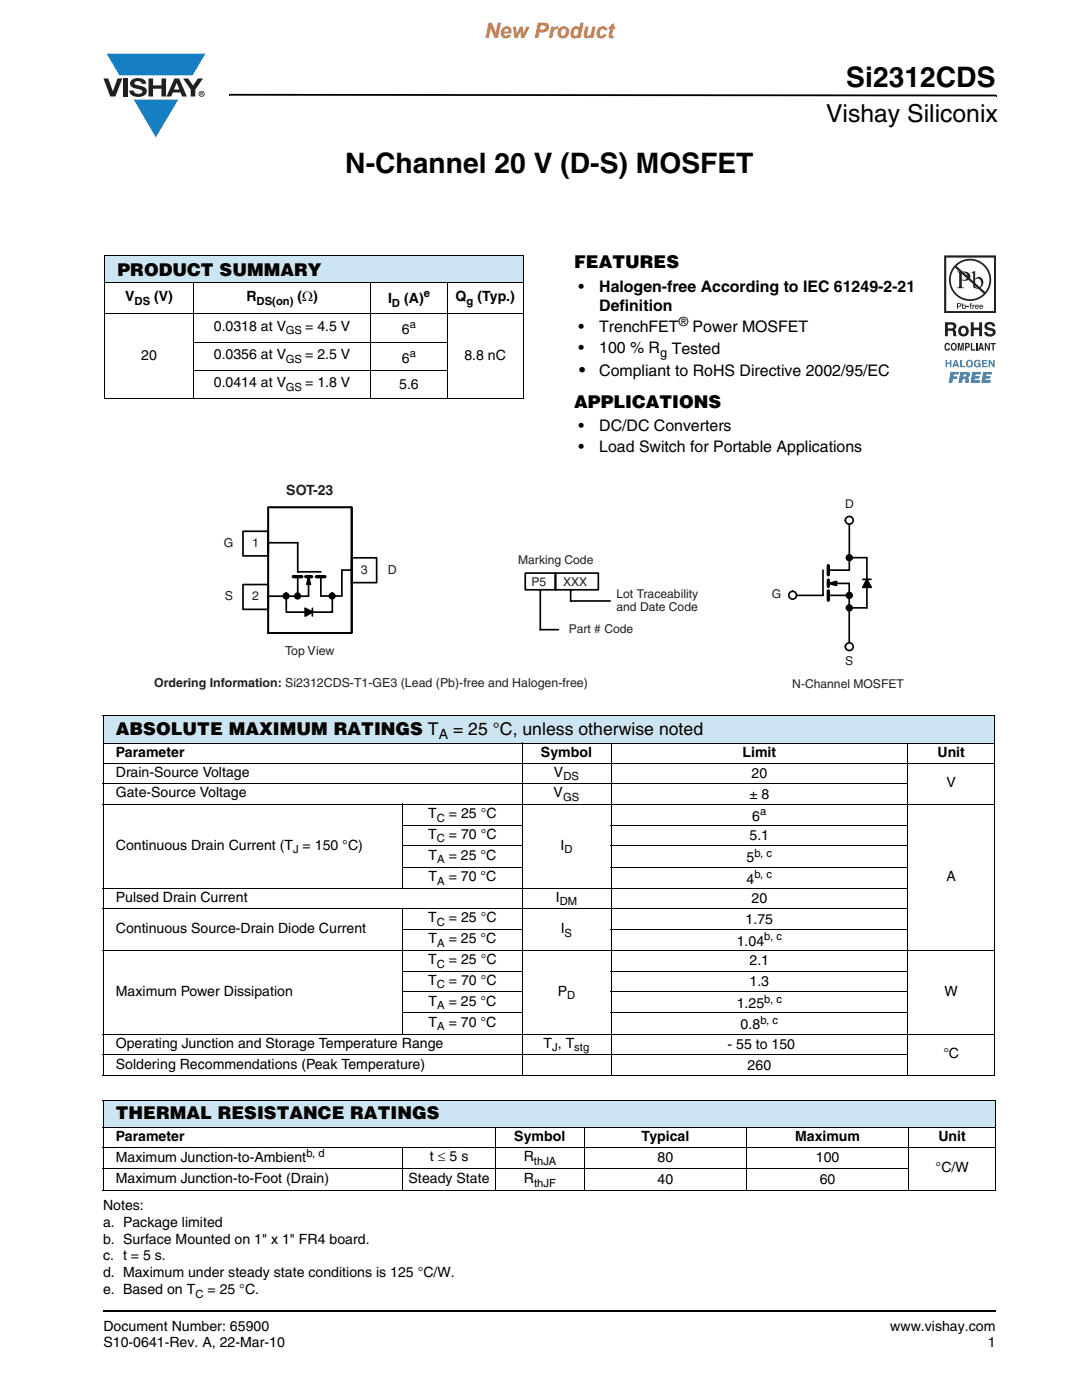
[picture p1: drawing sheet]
<svg xmlns="http://www.w3.org/2000/svg" width="216mm" height="279mm" viewBox="0 0 216 279" stroke-linecap="round" stroke-linejoin="round" font-family="sans-serif">
<g fill="#147fc3">
<path d="M21.3 10.7h19.7l-2.6 4.4h-3.8h-10.8z"/>
<path d="M26.7 19.9h8.9l-4.5 7.5z"/>
</g>
<g fill="#231f20">
<path d="M20.6 15.7h1l.9 2.5 1-2.5h.9l-1.4 3.6h-1z"/>
<path d="M24.6 15.7h.9v3.6h-.9z"/>
<path d="M26.3 16a2.1 2.1 0 0 1 2.8 .3l.1 .4h-.9a.79 .79 0 0 0-.7-.5 .79 .79 0 0 0-.8 .4l.3 .3 1 .2a1.08 1.08 0 0 1 1.2 1.1 1.08 1.08 0 0 1-1.1 1.1 1.73 1.73 0 0 1-2.4-1.2h.9a.96 .96 0 0 0 .8 .6 .96 .96 0 0 0 .9-.4 1.31 1.31 0 0 0-1.2-.6 1.03 1.03 0 0 1-1.1-.6 1.03 1.03 0 0 1 .2-1.1z"/>
<path d="M29.6 15.7h.9v1.3h1.7v-1.3h.9v3.6h-.9v-1.6h-1.7v1.6h-.9z"/>
<path d="M36.5 15.7h1.1l.9 1.4 1-1.4h1l-1.5 2.2v1.4h-.9v-1.4z"/>
<path d="M35.3 16.5l.5 1.4h-1.1zM34.8 15.7l-1.6 3.6h1l.3-.8h1.5l.3 .8h1l-1.6-3.6z"/>
<path d="M39.8 18.7a.46 .46 0 0 1 .9 0 .46 .46 0 0 1-.9 0zM39.6 18.7a.6 .6 0 0 0 1.2 0 .6 .6 0 0 0-1.2 0z"/>
<path d="M40.1 18.5h.2v.2h-.2zM40 18.4v.7h.1v-.3l.4 .3-.2-.3 .2-.2-.1-.2z"/>
</g>
<path d="M45.7 18.7h.2v.4h-.2zM45.9 18.7l152.9 .2v.3l-152.9-.1zM198.8 18.9h.1v.3h-.1zM20.5 261.5h.1v.4h-.1z" fill="#000"/>
<path d="M20.6 261.7h178.2" fill="none" stroke="#000" stroke-width=".36"/>
<path d="M20.9 50.9h83.5v5.5h-83.5z" fill="#cce5f3"/>
<path d="M20.8 50.9h83.7M20.8 56.4h83.7M20.9 51v28.4M38.6 56.3v23.2M74 56.3v23.2M89.2 56.3v23.2M104.4 51v28.4M20.8 62.6h83.7M20.8 79.5h83.7M38.5 68.3h50.8M38.5 74h50.8" fill="none" stroke="#000" stroke-width=".2"/>
<path d="M30.8 96.3h150.2v41.5h-150.2z" fill="#fff"/>
<path d="M104.8 114.4h6v3.3h-6zM107.8 117.7v8h3.6M110.8 114.4h8.6v3.3h-8.6zM113.9 117.7v2.3M113.9 119.9h7.9M164.2 113.8v5h-5.5M165.3 118.8h4.2M165.5 116.5l1.4 .3v-.8l-1.6 .4h4.2v11.9M169.5 104.6v9.2h-4.2M169.5 111.3h3.5M169.5 121.3h3.5" fill="none" stroke="#000" stroke-width=".33"/>
<path d="M165.3 112.9v1.8M165.3 115.8v1.2M165.3 117.9v1.9" fill="none" stroke="#000" stroke-width=".67"/>
<path d="M165.3 116.4l1.6-.4v.8z" fill="#000"/>
<circle cx="158.2" cy="118.8" r=".78" fill="#fff"/>
<g fill="none" stroke="#000" stroke-width=".33">
<path d="M172.2 117.2l.8-1.6 .8 1.6h-1.6M172.2 115.6h1.6M173 111.3v10"/>
<circle cx="158.2" cy="118.8" r=".78"/>
</g>
<path d="M173 115.6l.8 1.6h-1.6z" fill="#000"/>
<circle cx="169.5" cy="103.8" r=".78" fill="#fff"/>
<circle cx="169.5" cy="103.8" r=".78" fill="none" stroke="#000" stroke-width=".33"/>
<circle cx="169.5" cy="129.1" r=".78" fill="#fff"/>
<g fill="none" stroke="#000" stroke-width=".33">
<circle cx="169.5" cy="111.3" r=".57"/>
<circle cx="169.5" cy="118.8" r=".57"/>
<circle cx="169.5" cy="129.1" r=".78"/>
<circle cx="169.5" cy="121.3" r=".57"/>
</g>
<g fill="#000">
<path d="M61.6 115.1l.3 1.5h-.7zM60.9 121.4l1.4 .8-1.4 .8z"/>
<circle cx="57.1" cy="118.9" r=".55"/>
<circle cx="59.4" cy="118.9" r=".55"/>
<circle cx="66.3" cy="118.9" r=".55"/>
<circle cx="169.5" cy="111.3" r=".57"/>
<circle cx="169.5" cy="118.8" r=".57"/>
<circle cx="169.5" cy="121.3" r=".57"/>
</g>
<g fill="none" stroke="#000" stroke-width=".34">
<path d="M48.5 106h5v4.9h-5zM48.5 116.7h5v4.9h-5zM53.5 101.2h16.7v25.2h-16.7zM53.5 108.3h5.9v5.8h4.6M53.5 119h8.1M59.4 115.1v3.8M61.6 115.1l.3 1.5h-.7l.3-1.3M61.6 115.2v3.7M66.3 118.9v3.3h-9.2v-3.2M70.2 111.3h5v5h-5zM70.2 113.8h-2v5.1h-4.2v-3.8M60.9 121.4l1.4 .8-1.4 .8z"/>
<path d="M62.3 121.4v1.5"/>
<circle cx="57.1" cy="118.9" r=".55"/>
<circle cx="59.4" cy="118.9" r=".55"/>
<circle cx="66.3" cy="118.9" r=".55"/>
</g>
<path d="M58.5 115.1h1.7M61 115.1h1.2M63.1 115.1h1.7" fill="none" stroke="#000" stroke-width=".68"/>
<g fill="#cce5f3">
<path d="M20.6 142.8h177.9v5.5h-177.9z"/>
<path d="M20.6 219.5h178.1v5.5h-178.1z"/>
</g>
<g fill="none" stroke="#000" stroke-width=".2">
<path d="M20.5 142.8h178.1M20.5 148.3h101.3M20.5 152.3h178.1M20.5 156.4h160.7M20.6 142.9v71.6M104.2 148.2v66.5M121.9 148.2v66.5M122 148.3h59.1M181.1 148.2v66.5M181.2 148.3h17.4M198.5 142.9v71.6M20.5 160.5h178.1"/>
<path d="M20.5 177.3h160.7M80.3 164.7h23.9M80.3 168.8h23.9M80.3 173.1h23.9M80.4 160.4v17M121.8 164.7h59.4M121.8 168.8h59.4M121.8 173.1h59.4M20.5 181.4h160.7M20.5 189.7h178.1M80.3 185.5h23.9M80.3 193.8h23.9"/>
<path d="M80.3 197.9h23.9M80.4 181.3v25.2M121.8 185.5h59.4M121.8 193.8h59.4M121.8 197.9h59.4M20.5 206.4h178.1M20.5 210.5h160.7M20.5 214.6h178.1M20.5 219.5h178.3M20.6 219.6v17.8M80.3 202.2h23.9M121.8 202.2h59.4"/>
<path d="M198.7 219.6v17.8M20.5 225h96M20.5 229h178.3M20.5 233.3h160.9M20.5 237.5h178.3M80.4 228.9v8.7M98.9 224.9v12.7M116.6 224.9v12.7M116.7 225h64.5M149 224.9v12.7M181.3 224.9v12.7M181.4 225h17.4"/>
</g>
<g fill="#fff">
<path d="M187.5 49.8h12.5v28.8h-12.5z"/>
<path d="M188.4 51h10.3v25.4h-10.3z"/>
</g>
<path d="M188.8 51.4h9.5v10.7h-9.5zM188.4 51v11.5h10.3v-11.5z" fill="#201d1e"/>
<g fill="#3853a3">
<path d="M188.7 71.8h.3v.6h.5v-.6h.3v1.5h-.3v-.7h-.5v.7h-.3z"/>
<path d="M191.6 71.8h.3v1.2h.7v.3h-1z"/>
<path d="M194.5 72a.68 .68 0 0 1 1.2 .3l-.9-.2a.55 .55 0 0 0-.2 .5 .55 .55 0 0 0 .5 .5l.3-.4h-.3v-.2h.6v.8h-.2l-.1-.2a.71 .71 0 0 1-1 0 .71 .71 0 0 1 .1-1.1z"/>
<path d="M196 71.8h1v.3h-.8v.3h.8v.3h-.8v.3h.8v.3h-1z"/>
<path d="M197.3 71.8h.3l.6 1v-1h.3v1.5h-.3l-.6-1v1h-.3z"/>
<path d="M189.7 74.2h1.7l-.1 .5h-1l-.1 .4h.8l-.1 .5h-.8l-.1 .8h-.7z"/>
<path d="M194 74.2h1.8l-.1 .5h-1.1v.3h.9l-.1 .5h-.9l-.1 .4h1.1l-.1 .5h-1.8z"/>
<path d="M196.2 74.2h1.7v.5h-1.1v.3h.8v.5h-.9l-.1 .4h1.1l-.1 .5h-1.8z"/>
<path d="M190.7 72.2l-.2 .5h.4zM190.5 71.8h.4l.5 1.5h-.3l-.1-.3h-.6l-.1 .3h-.3z"/>
<path d="M193 72.6a.47 .47 0 0 0 .9 0 .47 .47 0 0 0-.9 0zM192.7 72.6a.75 .75 0 0 1 1.5 0 .75 .75 0 0 1-1.5 0z"/>
<path d="M192.3 74.7l-.1 .5 .6-.1-.1-.3zM191.6 74.2l1.8 .2a.63 .63 0 0 1-.3 1l.2 .2v.8h-.7v-.6l-.3-.2h-.2l-.1 .8h-.7z"/>
</g>
<g fill="#231f20">
<path d="M193.7 64.3h.6v1.1h1.1v-1.1h.6v2.8h-.6v-1.2h-1.1v1.2h-.6z"/>
<path d="M196.7 64.5a1.15 1.15 0 0 1 1.9 .6h-.6v-.1a.68 .68 0 0 0-1-.1v.3l.3 .1a1.29 1.29 0 0 1 1.4 1 1.17 1.17 0 0 1-1.2 .9 1.17 1.17 0 0 1-1.1-1h.5l.1 .2a.67 .67 0 0 0 1.1-.1l-.2-.2-.6-.2a.82 .82 0 0 1-.8-.5 .82 .82 0 0 1 .2-.9z"/>
<path d="M188.6 68.6l.4-.2 .3 .1 .3 .4-.7-.2a.66 .66 0 0 0 .1 1l.3-.3h.3a.54 .54 0 0 1-.5 .6 .54 .54 0 0 1-.6-.5z"/>
<path d="M191.1 68.4h.4l.2 1.2 .2-1.2h.4v1.6h-.2v-1.3l-.3 1.3h-.2l-.2-1.3-.1 1.3h-.2z"/>
<path d="M193.7 68.4h.3v1.3h.6v.3h-.9z"/>
<path d="M194.8 68.4h.2v1.6h-.2z"/>
<path d="M196.5 68.4h.3l.5 1.1v-1.1h.2v1.6h-.2l-.5-1.1-.1 1.1h-.2z"/>
<path d="M197.7 68.4h1v.3h-.4v1.3h-.3v-1.3h-.3z"/>
<path d="M192.9 61.1h.5v.2h-.5z"/>
<path d="M193.7 60.6l.3-.1-.2 .2 .1 .1v.2h-.1v.6h-.2v-.6h-.1z"/>
<path d="M194 60.8h.2v.2l.3-.2v.2h-.2l-.1 .6h-.2z"/>
<path d="M189.1 64.8v.7h1a.39 .39 0 0 0 0-.6zM188.6 64.3h1.4a.79 .79 0 0 1 .8 .4 .79 .79 0 0 1-.2 .9l-.2 .2a.98 .98 0 0 1 .4 1.2l.1 .1h-.7l-.2-1-.9-.1v1.1h-.5z"/>
<path d="M192 65.5a.63 .63 0 0 0-.2 .8 .63 .63 0 0 0 .7 .3 .63 .63 0 0 0 .2-.7 .63 .63 0 0 0-.7-.4zM191.2 66.1a1.1 1.1 0 0 1 2.2 0 1.1 1.1 0 0 1-2.2 0z"/>
<path d="M190.2 68.7a.64 .64 0 0 0 .1 1h.2a.64 .64 0 0 0-.2-1zM190 68.5l.1-.1a.56 .56 0 0 1 .7 .4 .82 .82 0 0 1-.5 1.2h-.2a.89 .89 0 0 1-.1-1.5z"/>
<path d="M192.8 68.7v.4h.4v-.3zM192.6 68.4h.5a.5 .5 0 0 1 .4 .5 .5 .5 0 0 1-.4 .5h-.3v.6h-.2z"/>
<path d="M195.8 68.8l-.2 .6h.3zM195.6 68.4h.3l.5 1.6h-.3l-.1-.4h-.5l-.1 .4h-.2z"/>
<path d="M188.8 51.4h9.5v10.7h-9.5zM188.4 51v11.5h10.3v-11.5z"/>
<path d="M191.2 60.7v.3h.4v-.3zM191 60.5l.7 .1 .1 .3-.1 .2-.5 .1v.4h-.2z"/>
<path d="M192.1 61.2a.26 .26 0 0 0 .5 0 .26 .26 0 0 0-.5 0zM192 60.5h.2v.4a.38 .38 0 0 1 .5 .1 .38 .38 0 0 1 0 .5 .38 .38 0 0 1-.5 0l-.2 .1z"/>
<path d="M194.8 61l-.1 .2h.4l-.2-.3zM194.7 60.9h.4l.2 .4h-.6l.1 .1h.5a.42 .42 0 0 1-.7 .1 .42 .42 0 0 1 .1-.6z"/>
<path d="M195.6 61v.2h.4l-.2-.3zM195.6 60.9h.4l.2 .4h-.6v.1h.6a.42 .42 0 0 1-.7 .1 .42 .42 0 0 1 .1-.6z"/>
<path d="M191.9 54.4v1.4a.75 .75 0 0 0 1.1-.7 .75 .75 0 0 0-1.1-.7zM190.9 54.2a2.81 2.81 0 0 1 2.5 .4 .97 .97 0 0 1-.1 1.2 .97 .97 0 0 1-1.2 .2l-.2-.1v1.1l.1 .3 .4 .2h-1.5l.3-.1 .2-.4v-2.3v-.2z"/>
<path d="M194.6 55.8v1.4l.1 .1a.72 .72 0 0 0 .9 0 .72 .72 0 0 0 .2-.8 .72 .72 0 0 0-.3-.8 .72 .72 0 0 0-.9 .1zM193.8 54.4l.8-.3v1.6a.89 .89 0 0 1 1.1-.4 .89 .89 0 0 1 .5 1 1.23 1.23 0 0 1-.7 1.2 1.23 1.23 0 0 1-1.3-.2v-2.7z"/>
<path d="M190.9 53.1a3.9 3.9 0 0 1 5.3-.1 3.9 3.9 0 0 1 .4 5.3zM190.6 53.4l5.7 5.2a3.9 3.9 0 0 1-5.3 .1 3.9 3.9 0 0 1-.4-5.3zM189.4 55.9a4.2 4.2 0 0 0 8.4 0 4.2 4.2 0 0 0-8.4 0z"/>
</g>
<g font-size="5.6">
<text x="168.9" y="17.4">Si2312CDS</text>
<text x="68.9" y="34.5">N-Channel 20 V (D-S) MOSFET</text>
</g>
<text font-size="4.9" x="164.8" y="24.4">Vishay Siliconix</text>
<text font-size="4.2" fill="#f06b12" x="96.7" y="7.5">New Product</text>
<g font-size="3.5">
<text x="114.6" y="53.5">FEATURES</text>
<text x="23.5" y="55">PRODUCT SUMMARY</text>
<text x="115.5" y="75">•</text>
<text x="114.6" y="81.4">APPLICATIONS</text>
<text x="23.1" y="146.7">ABSOLUTE MAXIMUM RATINGS T</text>
<text x="90.4" y="146.7">= 25 °C, unless otherwise noted</text>
<text x="23.1" y="223.4">THERMAL RESISTANCE RATINGS</text>
</g>
<g font-size="3.2">
<text x="115.4" y="58.2">•</text>
<text x="119.6" y="58.2">Halogen-free According to IEC 61249-2-21</text>
<text x="119.6" y="62.1">Definition</text>
<text x="115.4" y="66.3">•</text>
<text x="115.4" y="70.5">•</text>
<text x="119.6" y="66.3">TrenchFET</text>
<text x="119.6" y="70.5">100 % R</text>
<text x="134" y="70.5">Tested</text>
<text x="138.2" y="66.3">Power MOSFET</text>
<text x="119.6" y="75">Compliant to RoHS Directive 2002/95/EC</text>
<text x="115.4" y="86.1">•</text>
<text x="119.6" y="86.1">DC/DC Converters</text>
<text x="115.4" y="90.3">•</text>
<text x="119.6" y="90.3">Load Switch for Portable Applications</text>
</g>
<g font-size="2.8">
<text x="25" y="60.1">V</text>
<text x="30.8" y="60.1">(V)</text>
<text x="49.2" y="60.1">R</text>
<text x="59.4" y="60.1">(Ω)</text>
<text x="77.4" y="60.5">I</text>
<text x="80.6" y="60.5">(A)</text>
<text x="90.9" y="60.1">Q</text>
<text x="95.3" y="60.1">(Typ.)</text>
<text x="28.2" y="71.9">20</text>
<text x="42.7" y="66">0.0318 at V</text>
<text x="42.7" y="71.7">0.0356 at V</text>
<text x="60.9" y="66">= 4.5 V</text>
<text x="60.9" y="71.7">= 2.5 V</text>
<text x="80.2" y="66.7">6</text>
<text x="92.7" y="71.9">8.8 nC</text>
<text x="42.7" y="77.3">0.0414 at V</text>
<text x="60.9" y="77.3">= 1.8 V</text>
<text x="79.7" y="77.6">5.6</text>
<text x="80.2" y="72.4">6</text>
<text x="87.5" y="147.5">A</text>
<text x="23.1" y="151">Parameter</text>
<text x="23.1" y="155">Drain-Source Voltage</text>
<text x="107.9" y="151">Symbol</text>
<text x="110.5" y="155">V</text>
<text x="148.1" y="151">Limit</text>
<text x="150" y="155.3">20</text>
<text x="187.1" y="151">Unit</text>
<text x="23.1" y="159.1">Gate-Source Voltage</text>
<text x="110.5" y="159.1">V</text>
<text x="149.5" y="159.4">± 8</text>
<text x="188.9" y="157">V</text>
<text x="85.4" y="167.4">T</text>
<text x="85.4" y="163.3">T</text>
<text x="89.6" y="163.3">= 25 °C</text>
<text x="89.6" y="167.4">= 70 °C</text>
<text x="149.6" y="167.7">5.1</text>
<text x="150.1" y="163.8">6</text>
<text x="23.1" y="169.5">Continuous Drain Current (T = 150 °C)</text>
<text x="85.5" y="171.6">T</text>
<text x="89.5" y="171.6">= 25 °C</text>
<text x="111.8" y="169.5">I</text>
<text x="149" y="172.1">5</text>
<text x="23.1" y="180">Pulsed Drain Current</text>
<text x="85.5" y="175.8">T</text>
<text x="89.5" y="175.8">= 70 °C</text>
<text x="110.9" y="180">I</text>
<text x="149" y="176.4">4</text>
<text x="188.9" y="175.7">A</text>
<text x="85.4" y="184.1">T</text>
<text x="89.6" y="184.1">= 25 °C</text>
<text x="148.8" y="184.4">1.75</text>
<text x="150" y="180.3">20</text>
<text x="23.1" y="186.2">Continuous Source-Drain Diode Current</text>
<text x="85.5" y="188.3">T</text>
<text x="89.5" y="188.3">= 25 °C</text>
<text x="111.9" y="186.2">I</text>
<text x="147" y="188.8">1.04</text>
<text x="85.4" y="196.5">T</text>
<text x="85.4" y="192.4">T</text>
<text x="89.6" y="192.4">= 25 °C</text>
<text x="89.6" y="196.5">= 70 °C</text>
<text x="149.6" y="192.7">2.1</text>
<text x="149.6" y="196.8">1.3</text>
<text x="23.1" y="198.7">Maximum Power Dissipation</text>
<text x="85.5" y="200.7">T</text>
<text x="89.5" y="200.7">= 25 °C</text>
<text x="111.3" y="198.7">P</text>
<text x="147" y="201.2">1.25</text>
<text x="188.5" y="198.7">W</text>
<text x="23.1" y="209.1">Operating Junction and Storage Temperature Range</text>
<text x="85.5" y="204.9">T</text>
<text x="89.5" y="204.9">= 70 °C</text>
<text x="108.5" y="209.1">T , T</text>
<text x="145.2" y="209.4">- 55 to 150</text>
<text x="147.8" y="205.4">0.8</text>
<text x="23.1" y="213.4">Soldering Recommendations (Peak Temperature)</text>
<text x="149.2" y="213.5">260</text>
<text x="188.2" y="211.1">°C</text>
<text x="23.1" y="227.8">Parameter</text>
<text x="102.6" y="227.8">Symbol</text>
<text x="128" y="227.8">Typical</text>
<text x="158.7" y="227.8">Maximum</text>
<text x="187.2" y="227.8">Unit</text>
<text x="23.1" y="232">Maximum Junction-to-Ambient</text>
<text x="85.8" y="231.8">t ≤ 5 s</text>
<text x="104.5" y="231.8">R</text>
<text x="131.2" y="232">80</text>
<text x="162.8" y="232">100</text>
<text x="186.7" y="233.9">°C/W</text>
<text x="23.1" y="236.1">Maximum Junction-to-Foot (Drain)</text>
<text x="81.5" y="236.1">Steady State</text>
<text x="104.5" y="236.1">R</text>
<text x="131.2" y="236.2">40</text>
<text x="163.6" y="236.2">60</text>
<text x="20.6" y="241.5">Notes:</text>
<text x="20.6" y="244.9">a. Package limited</text>
<text x="20.6" y="248.2">b. Surface Mounted on 1&quot; x 1&quot; FR4 board.</text>
<text x="20.6" y="251.5">c. t = 5 s.</text>
<text x="20.6" y="254.9">d. Maximum under steady state conditions is 125 °C/W.</text>
<text x="20.6" y="258.3">e. Based on T</text>
<text x="41.4" y="258.3">= 25 °C.</text>
<text x="20.6" y="265.6">Document Number: 65900</text>
<text x="20.6" y="268.8">S10-0641-Rev. A, 22-Mar-10</text>
<text x="177.7" y="265.6">www.vishay.com</text>
<text x="197.1" y="268.8">1</text>
</g>
<text font-size="2.8" fill="#231f20" x="57.1" y="98.7">SOT-23</text>
<g font-size="2.5">
<text x="135.4" y="65">®</text>
<text x="131.7" y="71.3">g</text>
</g>
<g font-size="2.5" fill="#231f20">
<text x="44.6" y="109.2">G</text>
<text x="50.3" y="109.2">1</text>
<text x="44.9" y="119.8">S</text>
<text x="50.3" y="119.8">2</text>
<text x="72" y="114.5">3</text>
<text x="77.4" y="114.5">D</text>
<text x="56.9" y="130.7">Top View</text>
<text x="30.8" y="137.2">Ordering Information: Si2312CDS-T1-GE3 (Lead (Pb)-free and Halogen-free)</text>
</g>
<g font-size="2.4" fill="#231f20">
<text x="168.6" y="101.5">D</text>
<text x="103.4" y="112.5">Marking Code</text>
<text x="106" y="116.9">P5</text>
<text x="112.4" y="116.9">XXX</text>
<text x="123" y="119.3">Lot Traceability</text>
<text x="154" y="119.4">G</text>
<text x="123" y="121.9">and Date Code</text>
<text x="113.5" y="126.3">Part # Code</text>
<text x="158.1" y="137.2">N-Channel MOSFET</text>
<text x="168.6" y="132.6">S</text>
</g>
<g font-size="2.2">
<text x="84.5" y="59.3">e</text>
<text x="26.8" y="60.8">DS</text>
<text x="51.2" y="60.8">DS(on)</text>
<text x="78.2" y="61.2">D</text>
<text x="81.8" y="65.5">a</text>
<text x="93.1" y="60.8">g</text>
<text x="57" y="66.7">GS</text>
<text x="81.8" y="71.2">a</text>
<text x="57" y="72.4">GS</text>
<text x="57" y="78">GS</text>
<text x="112.4" y="155.7">DS</text>
<text x="112.4" y="159.8">GS</text>
<text x="87.2" y="164">C</text>
<text x="151.7" y="162.7">a</text>
<text x="58.5" y="170.2">J</text>
<text x="87.2" y="168.1">C</text>
<text x="87.2" y="172.3">A</text>
<text x="112.6" y="170.2">D</text>
<text x="150.5" y="171">b, c</text>
<text x="87.2" y="176.5">A</text>
<text x="150.5" y="175.2">b, c</text>
<text x="87.2" y="184.8">C</text>
<text x="111.7" y="180.7">DM</text>
<text x="87.2" y="189">A</text>
<text x="112.7" y="186.9">S</text>
<text x="152.5" y="187.7">b, c</text>
<text x="87.2" y="193.1">C</text>
<text x="87.2" y="197.2">C</text>
<text x="87.2" y="201.4">A</text>
<text x="113.2" y="199.4">D</text>
<text x="152.5" y="200.1">b, c</text>
<text x="87.2" y="205.6">A</text>
<text x="110.2" y="209.8">J</text>
<text x="114.6" y="209.8">stg</text>
<text x="151.7" y="204.3">b, c</text>
<text x="61.1" y="230.8">b, d</text>
<text x="106.5" y="232.5">thJA</text>
<text x="106.6" y="236.8">thJF</text>
<text x="39" y="259">C</text>
</g>
</svg>
